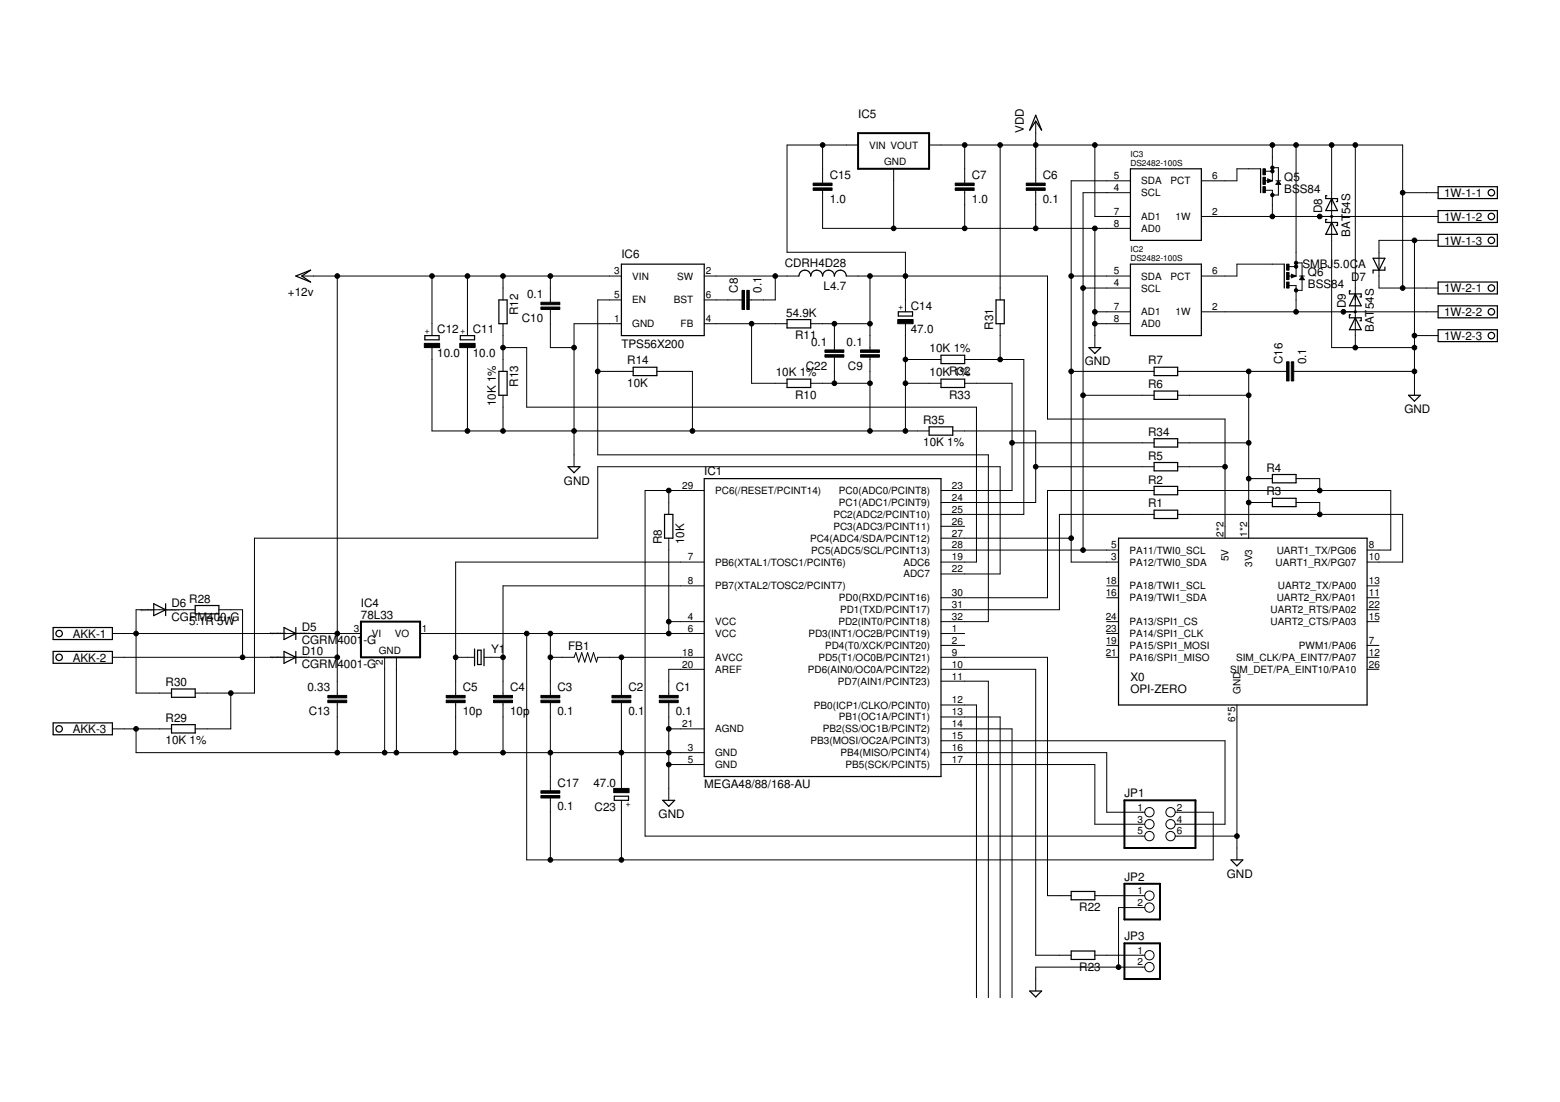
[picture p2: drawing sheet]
<svg xmlns="http://www.w3.org/2000/svg" width="297mm" height="210mm" viewBox="0 0 297 210" stroke-linecap="round" stroke-linejoin="round" font-family="sans-serif">
<g fill="none" stroke="#000" stroke-width=".19">
<path d="M156.6 36.2v7.3h58.6M156.6 27.6v7.3M163.4 27.6h-13.5v20.4h22.5v11.4M170.2 32.2v11.3M176.9 27.6h90.2v27.3M183.7 27.6v7.3M183.7 36.2v7.3M190.4 27.6v29.5M197.2 23.1v11.8M197.2 36.2v7.3M208.5 27.6v13.6h6.7M215.2 34.4h-11.2v72.7h9"/>
<path d="M215.2 36.7h-9v68.1M240 32.2h-4.5v2.2h-6.8M240.9 34.4h1.4M240.9 36.2h1.4v5M240.9 32.6h1.4M241.4 34.1l.9 .3-.9 .4zM242.3 27.6v6.8M242.3 31.9h1.1v5.2h-1.1M243 34.4h.9M243.4 34.4l.5 .7h-.9zM246.8 27.6v25M253.6 27.6v38.6h15.7"/>
<path d="M258.1 27.6v38.6M267.1 36.7h6.7M57.5 52.6h60.8M64.2 52.6v79.9M82.3 52.6v11.3M89 52.6v11.3M95.8 52.6v4.5M104.8 52.6v5M104.8 58.9v7.3h4.5M118.3 57.1h-4.5v29.5h74.4v31.8h-9M134.1 52.6h18M134.1 57.1h7.2"/>
<path d="M147.6 52.6v4.5h-4.9M161.1 52.6h38.4v27.2h33.8v22.7M165.7 52.6v14.1M204 52.6h11.2M206.2 54.9h9M208.5 59.4h6.7M208.5 43.5v22.7M228.7 59.4h45.1M228.7 41.2h45.1M244.5 50.3h-9v2.3h-6.8M245.4 52.6h1.4M245.4 54.4h1.4v5"/>
<path d="M245.4 50.8h1.4M245.9 52.2l.9 .4-.9 .3zM246.8 50.1h1.1v5.2h-1.1M247.5 52.6h.9M247.9 52.6l.5 .7h-.9zM269.3 45.8v29.5M273.8 45.8h-11.2v9.1h11.2M82.3 66.2v15.9h94.6M89 66.2v15.9M95.8 66.2h4.5v11.4h85.6v29.5h-6.7M95.8 61.7v9M95.8 75.3v6.8"/>
<path d="M113.8 70.7h6.8M118.3 61.7h-9v27.2M125.1 70.7h6.7v11.4M134.1 61.7h15.8M143.1 61.7v11.3h6.8M154.4 61.7h11.3M154.4 73h11.3M158.9 61.7v5M158.9 68v5M165.7 68v14.1M172.4 73h6.8M172.4 61.7v20.4"/>
<path d="M172.4 68.5h6.8M183.7 68.5h11.2v29.5h-15.7M183.7 73h9v20.4h-13.5M190.4 61.7v6.8M204 70.7h15.8M206.2 75.3h13.6M208.5 61.7h6.7M224.2 75.3h13.6M224.2 70.7h20.8M237.8 70.7v31.8M246.3 70.7h23M269.3 63.9h4.5"/>
<path d="M127.3 93.4v4.6M134.1 93.4h-11.3v65.9h95.2M181.4 82.1h15.8v13.6h-18M192.7 84.3h27.1M197.2 88.9h22.6M219.8 93.4h-20.3v20.5h-20.3M219.8 98h-18.1v18.1h-22.5M224.2 98h42.9v9.1h-6.8M224.2 93.4h40.6v11.4h-4.5M224.2 88.9h9.1M224.2 84.3h13.6M237.8 95.7h4.5"/>
<path d="M237.8 91.2h4.5M246.8 95.7h4.5v2.3M246.8 91.2h4.5v2.2M37.2 116.1h-11.3v15.9h6.8M41.7 116.1h4.5v9.1M127.3 118.4h6.8M127.3 102.5v18.2M134.1 107.1h-47.3v25.4M134.1 111.6h-38.3v20.9M179.2 104.8h33.8M179.2 109.3h11.2v-20.4h-76.6v13.6h-65.3v29.5h-11.3M179.2 102.5h24.8"/>
<path d="M179.2 100.2h4.5M210.7 113.9h2.3M210.7 111.6h2.3M210.7 118.4h2.3M260.3 113.9h2.3M260.3 111.6h2.3M260.3 118.4h2.3M260.3 116.1h2.3M21.4 125.2h42.8M21.4 120.7h47.3M21.4 138.8h11.3M25.9 138.8v4.6h108.2"/>
<path d="M43.9 132v6.8h-6.7M64.2 133.8v9.6M73.2 125.2v18.2M75.5 125.2v18.2M80 120.7h54.1M86.8 125.2h3.6M86.8 133.8v9.6M92.2 125.2h3.6M95.8 133.8v9.6M100.3 120.7v43.1h130.7v-9.1h-7.2M104.8 125.2h4.5l.3-.9 .6 1.8 .6-1.8 .5 1.8 .6-1.8 .6 1.8 .5-1.8 .6 1.8 .2-.9h20.3M104.8 120.7v11.8"/>
<path d="M104.8 133.8v16.8M118.3 125.2v7.3M118.3 133.8v16.4M127.3 138.8h6.8M127.3 133.8v18.6M134.1 127.5h-6.8v5M179.2 122.9h4.5M179.2 125.2h20.3v45.4h4.5M179.2 120.7h4.5M179.2 127.5h18v54.4h6.8M179.2 138.8h13.5v51.2M179.2 136.6h11.2v53.4"/>
<path d="M179.2 134.3h6.7v55.7M179.2 129.8h9v60.2M210.7 122.9h2.3M210.7 125.2h2.3M210.7 120.7h2.3M235.5 134.3v29.5M260.3 122.9h2.3M260.3 125.2h2.3M260.3 127.5h2.3M104.8 152v11.8M118.3 152.4v11.4M127.3 145.6h6.8"/>
<path d="M179.2 141.1h54.1v15.9h-9.5M179.2 145.6h29.3v11.4h9.5M179.2 143.4h31.5v11.3h7.3M223.8 159.3h11.7M208.5 170.6h9.5M218 172.9h-5v11.3M208.5 181.9h9.5M218 184.2h-20.8v4.6"/>
<circle cx="218.9" cy="154.7" r=".89"/>
<circle cx="218.9" cy="159.3" r=".89"/>
<circle cx="218.9" cy="157" r=".89"/>
<circle cx="222.9" cy="159.3" r=".89"/>
<circle cx="222.9" cy="157" r=".89"/>
<circle cx="222.9" cy="154.7" r=".89"/>
<circle cx="218.9" cy="172.9" r=".89"/>
<circle cx="218.9" cy="170.6" r=".89"/>
<circle cx="218.9" cy="184.2" r=".89"/>
<circle cx="218.9" cy="181.9" r=".89"/>
</g>
<g fill="none" stroke="#000" stroke-width=".23">
<path d="M197.2 21.9l1.1 2.9-1.1-1.7-1.1 1.7zM215.2 32.2h13.5v13.6h-13.5zM240 32.2v4.5M241.8 34.4l-.3-.1v.2l.4-.1M243.4 34.6l.2 .4h-.4zM252.6 37.3h-.2v.5h2.3v.6h-.3M253.6 37.8l1.1 2.3h-2.3zM273.8 35.6h11.3v2.2h-11.3zM56.3 52.6l2.8-1.1-1.6 1.1 1.6 1.1zM95 57.1h1.6v4.6h-1.6zM118.3 50.3h15.8v13.6h-15.8zM152.1 52.6a1.12 1.12 0 0 1 1.1-1.1 1.12 1.12 0 0 1 1.2 1.1 1.13 1.13 0 0 1 1.1-1.1 1.13 1.13 0 0 1 1.1 1.1 1.12 1.12 0 0 1 1.2-1.1 1.12 1.12 0 0 1 1.1 1.1 1.13 1.13 0 0 1 1.1-1.1 1.13 1.13 0 0 1 1.1 1.1"/>
<path d="M171 59.4h2.8v.8h-2.8zM189.7 57.1h1.5v4.6h-1.5zM215.2 50.3h13.5v13.6h-13.5zM244.5 50.3v4.6M246.3 52.6l-.3-.1v.2l.4-.1M247.9 52.8l.2 .3h-.4zM252.6 41.8h-.2v.6h2.3v.5h-.3M253.6 42.4l1.1 2.2h-2.3zM257.2 55.4h-.3v.6h2.3v.6h-.2M257.2 60h-.3v.5h2.3v.6h-.2M258.1 56l1.1 2.3h-2.3zM261.5 49.2h2.2l-1.1 2.3z"/>
<path d="M263.7 50.9v.6h-2.2v.5M273.8 40.1h11.3v2.3h-11.3zM273.8 44.6h11.3v2.3h-11.3zM273.8 53.7h11.3v2.3h-11.3zM273.8 58.3h11.3v2.2h-11.3zM80.9 63.9h2.7v.8h-2.7zM87.7 63.9h2.7v.8h-2.7zM95 70.7h1.6v4.6h-1.6zM120.6 70h4.5v1.5h-4.5zM149.9 72.2h4.5v1.6h-4.5zM149.9 60.9h4.5v1.6h-4.5zM179.2 67.7h4.5v1.6h-4.5z"/>
<path d="M179.2 72.2h4.5v1.6h-4.5zM207.3 66.2h2.3l-1.1 1.1zM219.8 70h4.4v1.5h-4.4zM219.8 74.5h4.4v1.6h-4.4zM258.1 60.5l1.1 2.3h-2.3zM268.2 75.3h2.2l-1.1 1.1zM273.8 62.8h11.3v2.3h-11.3zM108.2 88.9h2.2l-1.1 1.1zM126.5 98h1.6v4.5h-1.6zM134.1 91.2h45.1v56.7h-45.1zM176.9 81.3h4.5v1.6h-4.5zM219.8 97.2h4.4v1.6h-4.4z"/>
<path d="M219.8 83.6h4.4v1.6h-4.4zM219.8 88.1h4.4v1.6h-4.4zM219.8 92.6h4.4v1.6h-4.4zM242.3 94.9h4.5v1.6h-4.5zM242.3 90.4h4.5v1.6h-4.5zM10.1 119.5h11.3v2.3h-11.3zM29.3 115l2.2 1.1-2.2 1.2zM31.5 115v2.3M37.2 115.3h4.5v1.6h-4.5zM54.1 119.5l2.2 1.2-2.2 1.1zM56.3 119.5v2.3M213 102.5h47.3v31.8h-47.3z"/>
<path d="M10.1 124.1h11.3v2.2h-11.3zM10.1 137.7h11.3v2.3h-11.3zM32.7 131.2h4.5v1.6h-4.5zM32.7 138h4.5v1.6h-4.5zM54.1 124.1l2.2 1.1-2.2 1.1zM56.3 124.1v2.2M90.4 123.6v3.2M90.9 123.8h.7v2.8h-.7zM92.2 123.6v3.2M117 151.7h2.7v.7h-2.7zM126.2 152.4h2.3l-1.2 1.2zM204 169.8h4.5v1.6h-4.5z"/>
<path d="M234.4 163.8h2.2l-1.1 1.1zM196.1 188.8h2.2l-1.1 1.1zM204 181.1h4.5v1.7h-4.5z"/>
<circle cx="284" cy="36.7" r=".61"/>
<circle cx="284" cy="45.8" r=".61"/>
<circle cx="284" cy="59.4" r=".61"/>
<circle cx="284" cy="54.9" r=".61"/>
<circle cx="284" cy="41.2" r=".61"/>
<circle cx="284" cy="63.9" r=".61"/>
<circle cx="11.3" cy="125.2" r=".61"/>
<circle cx="11.3" cy="138.8" r=".61"/>
<circle cx="11.3" cy="120.7" r=".61"/>
</g>
<g fill="none" stroke="#000" stroke-width=".38">
<path d="M163.4 25.4h13.5v6.8h-13.5zM68.7 118.4h11.3v6.8h-11.3zM214.1 152.4h13.5v9.1h-13.5zM214.1 168.3h6.8v6.8h-6.8zM214.1 179.7h6.8v6.8h-6.8z"/>
<circle cx="253.6" cy="41.2" r=".11"/>
<circle cx="258.1" cy="59.4" r=".11"/>
</g>
<g fill="#000" stroke="#000" stroke-width=".19">
<path d="M154.8 35.8h3.6v.5h-3.6zM154.8 34.9h3.6v.4h-3.6zM181.9 35.8h3.6v.5h-3.6zM181.9 34.9h3.6v.4h-3.6zM195.4 35.8h3.6v.5h-3.6zM195.4 34.9h3.6v.4h-3.6zM240.5 35.6h.4v1.1h-.4zM240.5 32.2h.4v1.1h-.4zM240.5 33.8h.4v1.3h-.4zM103 57.6h3.6v.4h-3.6zM103 58.5h3.6v.4h-3.6zM141.3 55.3h.5v3.6h-.5z"/>
<path d="M142.2 55.3h.5v3.6h-.5zM245 53.7h.4v1.2h-.4zM245 50.3h.4v1.2h-.4zM245 51.9h.4v1.4h-.4zM80.8 65.4h2.9v.8h-2.9zM87.5 65.4h3v.8h-3zM157.1 66.7h3.6v.4h-3.6zM157.1 67.6h3.6v.4h-3.6zM163.9 66.7h3.5v.4h-3.5zM163.9 67.6h3.5v.4h-3.5zM170.9 60.9h3v.8h-3zM245 68.9h.4v3.7h-.4z"/>
<path d="M245.9 68.9h.4v3.7h-.4zM62.4 132.5h3.6v.4h-3.6zM62.4 133.4h3.6v.4h-3.6zM85 133.4h3.6v.4h-3.6zM85 132.5h3.6v.4h-3.6zM94 133.4h3.6v.4h-3.6zM94 132.5h3.6v.4h-3.6zM103 133.4h3.6v.4h-3.6zM103 132.5h3.6v.4h-3.6zM116.5 133.4h3.6v.4h-3.6zM116.5 132.5h3.6v.4h-3.6zM125.5 133.4h3.6v.4h-3.6z"/>
<path d="M125.5 132.5h3.6v.4h-3.6zM103 151.5h3.6v.5h-3.6zM103 150.6h3.6v.5h-3.6zM116.9 150.2h2.9v.8h-2.9z"/>
</g>
<g fill="#000" stroke="#000" stroke-width=".19">
<circle cx="156.6" cy="27.6" r=".44"/>
<circle cx="183.7" cy="27.6" r=".44"/>
<circle cx="190.4" cy="27.6" r=".44"/>
<circle cx="197.2" cy="27.6" r=".44"/>
<circle cx="208.5" cy="27.6" r=".44"/>
<circle cx="242.3" cy="27.6" r=".44"/>
<circle cx="242.3" cy="31.9" r=".32"/>
<circle cx="242.3" cy="37.1" r=".32"/>
<circle cx="242.3" cy="32.6" r=".32"/>
<circle cx="246.8" cy="27.6" r=".44"/>
<circle cx="253.6" cy="27.6" r=".44"/>
<circle cx="258.1" cy="27.6" r=".44"/>
<circle cx="267.1" cy="36.7" r=".44"/>
<circle cx="64.2" cy="52.6" r=".44"/>
<circle cx="82.3" cy="52.6" r=".44"/>
<circle cx="89" cy="52.6" r=".44"/>
<circle cx="95.8" cy="52.6" r=".44"/>
<circle cx="104.8" cy="52.6" r=".44"/>
<circle cx="147.6" cy="52.6" r=".44"/>
<circle cx="165.7" cy="52.6" r=".44"/>
<circle cx="170.2" cy="43.5" r=".44"/>
<circle cx="172.4" cy="52.6" r=".44"/>
<circle cx="183.7" cy="43.5" r=".44"/>
<circle cx="197.2" cy="43.5" r=".44"/>
<circle cx="204" cy="52.6" r=".44"/>
<circle cx="206.2" cy="54.9" r=".44"/>
<circle cx="208.5" cy="43.5" r=".44"/>
<circle cx="208.5" cy="59.4" r=".44"/>
<circle cx="242.3" cy="41.2" r=".44"/>
<circle cx="246.8" cy="59.4" r=".44"/>
<circle cx="246.8" cy="50.8" r=".32"/>
<circle cx="246.8" cy="50.1" r=".32"/>
<circle cx="246.8" cy="55.3" r=".32"/>
<circle cx="251.3" cy="41.2" r=".44"/>
<circle cx="255.8" cy="59.4" r=".44"/>
<circle cx="267.1" cy="54.9" r=".44"/>
<circle cx="269.3" cy="45.8" r=".44"/>
<circle cx="95.8" cy="66.2" r=".44"/>
<circle cx="109.3" cy="66.2" r=".44"/>
<circle cx="113.8" cy="70.7" r=".44"/>
<circle cx="143.1" cy="61.7" r=".44"/>
<circle cx="158.9" cy="61.7" r=".44"/>
<circle cx="158.9" cy="73" r=".44"/>
<circle cx="165.7" cy="61.7" r=".44"/>
<circle cx="165.7" cy="73" r=".44"/>
<circle cx="172.4" cy="73" r=".44"/>
<circle cx="172.4" cy="68.5" r=".44"/>
<circle cx="190.4" cy="68.5" r=".44"/>
<circle cx="204" cy="70.7" r=".44"/>
<circle cx="206.2" cy="75.3" r=".44"/>
<circle cx="208.5" cy="61.7" r=".44"/>
<circle cx="237.8" cy="70.7" r=".44"/>
<circle cx="237.8" cy="75.3" r=".44"/>
<circle cx="258.1" cy="66.2" r=".44"/>
<circle cx="269.3" cy="70.7" r=".44"/>
<circle cx="269.3" cy="63.9" r=".44"/>
<circle cx="269.3" cy="66.2" r=".44"/>
<circle cx="89" cy="82.1" r=".44"/>
<circle cx="95.8" cy="82.1" r=".44"/>
<circle cx="109.3" cy="82.1" r=".44"/>
<circle cx="127.3" cy="93.4" r=".44"/>
<circle cx="131.8" cy="82.1" r=".44"/>
<circle cx="165.7" cy="82.1" r=".44"/>
<circle cx="172.4" cy="82.1" r=".44"/>
<circle cx="192.7" cy="84.3" r=".44"/>
<circle cx="197.2" cy="88.9" r=".44"/>
<circle cx="233.3" cy="88.9" r=".44"/>
<circle cx="237.8" cy="91.2" r=".44"/>
<circle cx="237.8" cy="95.7" r=".44"/>
<circle cx="237.8" cy="84.3" r=".44"/>
<circle cx="251.3" cy="98" r=".44"/>
<circle cx="251.3" cy="93.4" r=".44"/>
<circle cx="127.3" cy="118.4" r=".44"/>
<circle cx="204" cy="102.5" r=".44"/>
<circle cx="206.2" cy="104.8" r=".44"/>
<circle cx="25.9" cy="138.8" r=".44"/>
<circle cx="25.9" cy="120.7" r=".44"/>
<circle cx="43.9" cy="132" r=".44"/>
<circle cx="46.2" cy="125.2" r=".44"/>
<circle cx="64.2" cy="120.7" r=".44"/>
<circle cx="64.2" cy="125.2" r=".44"/>
<circle cx="86.8" cy="125.2" r=".44"/>
<circle cx="95.8" cy="125.2" r=".44"/>
<circle cx="100.3" cy="120.7" r=".44"/>
<circle cx="104.8" cy="125.2" r=".44"/>
<circle cx="104.8" cy="120.7" r=".44"/>
<circle cx="118.3" cy="125.2" r=".44"/>
<circle cx="127.3" cy="138.8" r=".44"/>
<circle cx="127.3" cy="120.7" r=".44"/>
<circle cx="64.2" cy="143.4" r=".44"/>
<circle cx="73.2" cy="143.4" r=".44"/>
<circle cx="75.5" cy="143.4" r=".44"/>
<circle cx="86.8" cy="143.4" r=".44"/>
<circle cx="95.8" cy="143.4" r=".44"/>
<circle cx="104.8" cy="143.4" r=".44"/>
<circle cx="118.3" cy="143.4" r=".44"/>
<circle cx="127.3" cy="143.4" r=".44"/>
<circle cx="127.3" cy="145.6" r=".44"/>
<circle cx="235.5" cy="159.3" r=".44"/>
<circle cx="104.8" cy="163.8" r=".44"/>
<circle cx="118.3" cy="163.8" r=".44"/>
<circle cx="213" cy="184.2" r=".44"/>
</g>
<g font-size="2.2">
<text x="163.4" y="22.5">IC5</text>
<text x="194.9" y="25.4" transform="rotate(-90 194.9 25.4)">VDD</text>
<text x="158" y="34.1">C15</text>
<text x="185" y="34.1">C7</text>
<text x="198.6" y="34.1">C6</text>
<text x="244.5" y="34.4">Q5</text>
<text x="158" y="38.6">1.0</text>
<text x="185" y="38.6">1.0</text>
<text x="198.6" y="38.6">0.1</text>
<text x="244.5" y="36.7">BSS84</text>
<text x="251.8" y="40.6" transform="rotate(-90 251.8 40.6)">D8</text>
<text x="257.1" y="40.8" transform="rotate(-90 257.1 40.8)">54S</text>
<text x="275" y="37.5">1W-1-1</text>
<text x="257.1" y="45.1" transform="rotate(-90 257.1 45.1)">BAT</text>
<text x="275" y="42">1W-1-2</text>
<text x="275" y="46.6">1W-1-3</text>
<text x="118.3" y="49.2">IC6</text>
<text x="149.4" y="50.8">CDRH4D28</text>
<text x="248" y="51.1">SMBJ</text>
<text x="249" y="52.6">Q6</text>
<text x="253.9" y="51.1">5.0C</text>
<text x="257.3" y="53.6">D7</text>
<text x="258.6" y="51.1">A</text>
<text x="54.8" y="56.4">+12v</text>
<text x="100.3" y="56.8">0.1</text>
<text x="140.5" y="55.8" transform="rotate(-90 140.5 55.8)">C8</text>
<text x="145" y="55.8" transform="rotate(-90 145 55.8)">0.1</text>
<text x="156.8" y="55.3">L4.7</text>
<text x="173.4" y="59">C14</text>
<text x="249" y="54.9">BSS84</text>
<text x="256.3" y="58.7" transform="rotate(-90 256.3 58.7)">D9</text>
<text x="261.6" y="58.9" transform="rotate(-90 261.6 58.9)">54S</text>
<text x="275" y="55.6">1W-2-1</text>
<text x="83.3" y="63.5">C12</text>
<text x="90" y="63.5">C11</text>
<text x="98.7" y="60.1" transform="rotate(-90 98.7 60.1)">R12</text>
<text x="99.4" y="61.3">C10</text>
<text x="149.7" y="60.3">54.9K</text>
<text x="151.4" y="64.6">R11</text>
<text x="154.4" y="65.9">0.1</text>
<text x="161.2" y="65.9">0.1</text>
<text x="173.4" y="63.5">47.0</text>
<text x="189.1" y="62.8" transform="rotate(-90 189.1 62.8)">R31</text>
<text x="261.6" y="63.3" transform="rotate(-90 261.6 63.3)">BAT</text>
<text x="275" y="60.2">1W-2-2</text>
<text x="275" y="64.7">1W-2-3</text>
<text x="83.3" y="68">10.0</text>
<text x="90" y="68">10.0</text>
<text x="118.3" y="66.2">TPS56X200</text>
<text x="119.4" y="69.4">R14</text>
<text x="147.7" y="71.6">10K 1%</text>
<text x="153.4" y="70.4">C22</text>
<text x="161.5" y="70.4">C9</text>
<text x="177" y="67.1">10K 1%</text>
<text x="177" y="71.6">10KR13%</text>
<text x="183.6" y="71.4">2</text>
<text x="206.6" y="69.6">GND</text>
<text x="218.6" y="69.4">R7</text>
<text x="244.2" y="69.4" transform="rotate(-90 244.2 69.4)">C16</text>
<text x="248.7" y="69.4" transform="rotate(-90 248.7 69.4)">0.1</text>
<text x="94.4" y="77.4" transform="rotate(-90 94.4 77.4)">10K 1%</text>
<text x="98.7" y="73.7" transform="rotate(-90 98.7 73.7)">R13</text>
<text x="119.4" y="73.7">10K</text>
<text x="151.4" y="75.9">R10</text>
<text x="180.7" y="75.9">R33</text>
<text x="218.6" y="73.9">R6</text>
<text x="175.8" y="80.8">R35</text>
<text x="218.6" y="83">R34</text>
<text x="267.4" y="78.7">GND</text>
<text x="175.8" y="85">10K 1%</text>
<text x="218.6" y="87.6">R5</text>
<text x="241.2" y="89.8">R4</text>
<text x="107.4" y="92.3">GND</text>
<text x="134.1" y="90.5">IC1</text>
<text x="218.6" y="92.1">R2</text>
<text x="241.2" y="94.4">R3</text>
<text x="218.6" y="96.6">R1</text>
<text x="126" y="103.6" transform="rotate(-90 126 103.6)">R8</text>
<text x="130.3" y="103.6" transform="rotate(-90 130.3 103.6)">10K</text>
<text x="32.7" y="118.2">CGRM400-G</text>
<text x="32.7" y="115.7">D6</text>
<text x="36" y="119.1">5.1R 5W</text>
<text x="36" y="114.8">R28</text>
<text x="68.7" y="117.8">78L33</text>
<text x="68.7" y="115.6">IC4</text>
<text x="13.9" y="121.5">AKK-1</text>
<text x="57.5" y="122.7">CGRM</text>
<text x="57.5" y="120.2">D5</text>
<text x="57.5" y="124.8">D10</text>
<text x="64.2" y="122.7">4001</text>
<text x="69.2" y="122.7">-G</text>
<text x="93.5" y="124.3">Y1</text>
<text x="108.2" y="123.9">FB1</text>
<text x="13.9" y="126">AKK-2</text>
<text x="31.5" y="130.7">R30</text>
<text x="57.5" y="127.3">CGRM</text>
<text x="58.5" y="131.7">0.33</text>
<text x="64.2" y="127.3">4001-G</text>
<text x="88.1" y="131.7">C5</text>
<text x="97.1" y="131.7">C4</text>
<text x="106.1" y="131.7">C3</text>
<text x="119.7" y="131.7">C2</text>
<text x="128.7" y="131.7">C1</text>
<text x="215.2" y="129.7">X0</text>
<text x="31.5" y="137.5">R29</text>
<text x="58.8" y="136.2">C13</text>
<text x="88.1" y="136.2">10p</text>
<text x="97.1" y="136.2">10p</text>
<text x="106.1" y="136.2">0.1</text>
<text x="119.7" y="136.2">0.1</text>
<text x="128.7" y="136.2">0.1</text>
<text x="215.2" y="132">OPI-ZERO</text>
<text x="13.9" y="139.6">AKK-3</text>
<text x="31.5" y="141.8">10K 1%</text>
<text x="106.1" y="149.8">C17</text>
<text x="113" y="149.9">47.0</text>
<text x="106.1" y="154.4">0.1</text>
<text x="113.2" y="154.5">C23</text>
<text x="125.4" y="155.8">GND</text>
<text x="134.1" y="150.2">MEGA48/88/168-AU</text>
<text x="214.1" y="151.9">JP1</text>
<text x="214.1" y="167.8">JP2</text>
<text x="233.6" y="167.2">GND</text>
<text x="205.5" y="173.5">R22</text>
<text x="214.1" y="179.1">JP3</text>
<text x="205.5" y="184.9">R23</text>
</g>
<g font-size="1.9">
<text x="165.5" y="28.3">VIN VOUT</text>
<text x="168.4" y="31.5">GND</text>
<text x="212.1" y="34.1">5</text>
<text x="217.3" y="35.1">SDA</text>
<text x="222.9" y="35.1">PCT</text>
<text x="230.8" y="34.1">6</text>
<text x="212.1" y="36.4">4</text>
<text x="212.1" y="40.9">7</text>
<text x="217.3" y="37.4">SCL</text>
<text x="217.3" y="41.9">AD1</text>
<text x="223.8" y="41.9">1W</text>
<text x="230.8" y="40.9">2</text>
<text x="212.1" y="43.2">8</text>
<text x="217.3" y="44.2">AD0</text>
<text x="116.9" y="52.3">3</text>
<text x="120.4" y="53.3">VIN</text>
<text x="128.9" y="53.3">SW</text>
<text x="134.4" y="52.3">2</text>
<text x="212.1" y="52.3">5</text>
<text x="217.3" y="53.3">SDA</text>
<text x="222.9" y="53.3">PCT</text>
<text x="230.8" y="52.3">6</text>
<text x="116.9" y="56.8">5</text>
<text x="120.4" y="57.8">EN</text>
<text x="128.3" y="57.8">BST</text>
<text x="134.4" y="56.8">6</text>
<text x="212.1" y="54.5">4</text>
<text x="212.1" y="59.1">7</text>
<text x="217.3" y="55.5">SCL</text>
<text x="230.8" y="59.1">2</text>
<text x="116.9" y="61.3">1</text>
<text x="120.4" y="62.3">GND</text>
<text x="129.6" y="62.3">FB</text>
<text x="134.4" y="61.3">4</text>
<text x="212.1" y="61.3">8</text>
<text x="217.3" y="62.3">AD0</text>
<text x="217.3" y="60.1">AD1</text>
<text x="223.8" y="60.1">1W</text>
<text x="129.9" y="93.1">29</text>
<text x="136.2" y="94.1">PC6(/RESET/PCINT14)</text>
<text x="159.7" y="94.1">PC0(ADC0/PCINT8)</text>
<text x="181.2" y="95.4">24</text>
<text x="181.2" y="93.1">23</text>
<text x="158.7" y="100.9">PC3(ADC3/PCINT11)</text>
<text x="158.7" y="98.6">PC2(ADC2/PCINT10)</text>
<text x="159.7" y="96.4">PC1(ADC1/PCINT9)</text>
<text x="181.2" y="99.9">26</text>
<text x="181.2" y="97.7">25</text>
<text x="131" y="106.7">7</text>
<text x="136.2" y="107.7">PB6(XTAL1/TOSC1/PCINT6)</text>
<text x="154.2" y="103.2">PC4(ADC4/SDA/PCINT12)</text>
<text x="154.4" y="105.5">PC5(ADC5/SCL/PCINT13)</text>
<text x="172" y="107.7">ADC6</text>
<text x="181.2" y="104.5">28</text>
<text x="181.2" y="102.2">27</text>
<text x="181.2" y="106.7">19</text>
<text x="211.6" y="106.7">3</text>
<text x="211.6" y="104.5">5</text>
<text x="215.1" y="107.7">PA12/TWI0_SDA</text>
<text x="215.1" y="105.5">PA11/TWI0_SCL</text>
<text x="233" y="102.2" transform="rotate(-90 233 102.2)">2*2</text>
<text x="233.9" y="106.9" transform="rotate(-90 233.9 106.9)">5V</text>
<text x="237.5" y="102.2" transform="rotate(-90 237.5 102.2)">1*2</text>
<text x="238.5" y="108" transform="rotate(-90 238.5 108)">3V3</text>
<text x="242.9" y="107.7">UART1_RX/PG07</text>
<text x="243.1" y="105.5">UART1_TX/PG06</text>
<text x="260.6" y="104.5">8</text>
<text x="260.6" y="106.7">10</text>
<text x="131" y="111.3">8</text>
<text x="136.2" y="112.3">PB7(XTAL2/TOSC2/PCINT7)</text>
<text x="172" y="110">ADC7</text>
<text x="181.2" y="113.5">30</text>
<text x="181.2" y="109">22</text>
<text x="210.5" y="113.5">16</text>
<text x="210.5" y="111.3">18</text>
<text x="215.1" y="112.3">PA18/TWI1_SCL</text>
<text x="243.3" y="112.3">UART2_TX/PA00</text>
<text x="260.6" y="113.5">11</text>
<text x="260.6" y="111.3">13</text>
<text x="131" y="118.1">4</text>
<text x="136.2" y="119.1">VCC</text>
<text x="159.6" y="119.1">PD2(INT0/PCINT18)</text>
<text x="159.7" y="114.5">PD0(RXD/PCINT16)</text>
<text x="160" y="116.8">PD1(TXD/PCINT17)</text>
<text x="181.2" y="118.1">32</text>
<text x="181.2" y="115.8">31</text>
<text x="210.5" y="118.1">24</text>
<text x="215.1" y="114.5">PA19/TWI1_SDA</text>
<text x="215.1" y="119.1">PA13/SPI1_CS</text>
<text x="241.9" y="119.1">UART2_CTS/PA03</text>
<text x="241.9" y="116.8">UART2_RTS/PA02</text>
<text x="243.1" y="114.5">UART2_RX/PA01</text>
<text x="260.6" y="118.1">15</text>
<text x="260.6" y="115.8">22</text>
<text x="67.4" y="120.4">3</text>
<text x="70.8" y="121.4">VI</text>
<text x="72.1" y="124.5">GND</text>
<text x="75.2" y="121.3">VO</text>
<text x="80.3" y="120.4">1</text>
<text x="129.9" y="124.9">18</text>
<text x="131" y="120.4">6</text>
<text x="136.2" y="125.9">AVCC</text>
<text x="136.2" y="121.4">VCC</text>
<text x="153.9" y="121.3">PD3(INT1/OC2B/PCINT19)</text>
<text x="155.8" y="125.9">PD5(T1/OC0B/PCINT21)</text>
<text x="157.1" y="123.6">PD4(T0/XCK/PCINT20)</text>
<text x="181.2" y="124.9">9</text>
<text x="181.2" y="122.6">2</text>
<text x="181.2" y="120.4">1</text>
<text x="210.5" y="122.6">19</text>
<text x="210.5" y="124.9">21</text>
<text x="210.5" y="120.4">23</text>
<text x="215.1" y="123.6">PA15/SPI1_MOSI</text>
<text x="215.1" y="125.9">PA16/SPI1_MISO</text>
<text x="215.1" y="121.4">PA14/SPI1_CLK</text>
<text x="235.4" y="125.9">SIM_CLK/PA_EINT7/PA07</text>
<text x="247.3" y="123.6">PWM1/PA06</text>
<text x="260.6" y="122.6">7</text>
<text x="260.6" y="124.9">12</text>
<text x="72.9" y="126.6" transform="rotate(-90 72.9 126.6)">2</text>
<text x="129.9" y="127.2">20</text>
<text x="136.2" y="128.2">AREF</text>
<text x="153.8" y="128.2">PD6(AIN0/OC0A/PCINT22)</text>
<text x="159.5" y="130.4">PD7(AIN1/PCINT23)</text>
<text x="181.2" y="129.4">11</text>
<text x="181.2" y="127.2">10</text>
<text x="234.2" y="128.2">SIM_DET/PA_EINT10/PA10</text>
<text x="260.6" y="127.2">26</text>
<text x="155" y="135">PB0(ICP1/CLKO/PCINT0)</text>
<text x="159.7" y="137.2">PB1(OC1A/PCINT1)</text>
<text x="181.2" y="136.2">13</text>
<text x="181.2" y="134">12</text>
<text x="235.2" y="137.5" transform="rotate(-90 235.2 137.5)">6*5</text>
<text x="236.2" y="132.2" transform="rotate(-90 236.2 132.2)">GND</text>
<text x="129.9" y="138.5">21</text>
<text x="131" y="143">3</text>
<text x="136.2" y="139.5">AGND</text>
<text x="154.3" y="141.8">PB3(MOSI/OC2A/PCINT3)</text>
<text x="156.7" y="139.5">PB2(SS/OC1B/PCINT2)</text>
<text x="181.2" y="143">16</text>
<text x="181.2" y="140.8">15</text>
<text x="181.2" y="138.5">14</text>
<text x="131" y="145.3">5</text>
<text x="136.2" y="144">GND</text>
<text x="136.2" y="146.3">GND</text>
<text x="160.1" y="144">PB4(MISO/PCINT4)</text>
<text x="161" y="146.3">PB5(SCK/PCINT5)</text>
<text x="181.2" y="145.3">17</text>
<text x="216.6" y="154.4">1</text>
<text x="224.1" y="154.4">2</text>
<text x="216.6" y="156.7">3</text>
<text x="216.6" y="158.9">5</text>
<text x="224.1" y="156.7">4</text>
<text x="224.1" y="158.9">6</text>
<text x="216.6" y="170.3">1</text>
<text x="216.6" y="172.6">2</text>
<text x="216.6" y="181.6">1</text>
<text x="216.6" y="183.9">2</text>
</g>
<g font-size="1.6">
<text x="215.2" y="29.9">IC3</text>
<text x="215.2" y="31.6">DS2482-100S</text>
<text x="215.2" y="49.7">DS2482-100S</text>
<text x="215.2" y="48">IC2</text>
<text x="171.9" y="59" transform="rotate(-90 171.9 59)">+</text>
<text x="81.7" y="63.6" transform="rotate(-90 81.7 63.6)">+</text>
<text x="88.5" y="63.6" transform="rotate(-90 88.5 63.6)">+</text>
<text x="120" y="153.7" transform="rotate(-90 120 153.7)">+</text>
</g>
<g font-size=".5">
<text x="26.7" y="116.3">SpiceOrder</text>
<text x="29.4" y="116.3">1</text>
<text x="31.2" y="116.3">SpiceOrder 2</text>
<text x="51.5" y="120.8">SpiceOrder</text>
<text x="51.5" y="125.4">SpiceOrder</text>
<text x="54.2" y="120.8">1</text>
<text x="54.2" y="125.4">1</text>
<text x="56" y="120.8">SpiceOrder 2</text>
<text x="56" y="125.4">SpiceOrder 2</text>
</g>
</svg>
